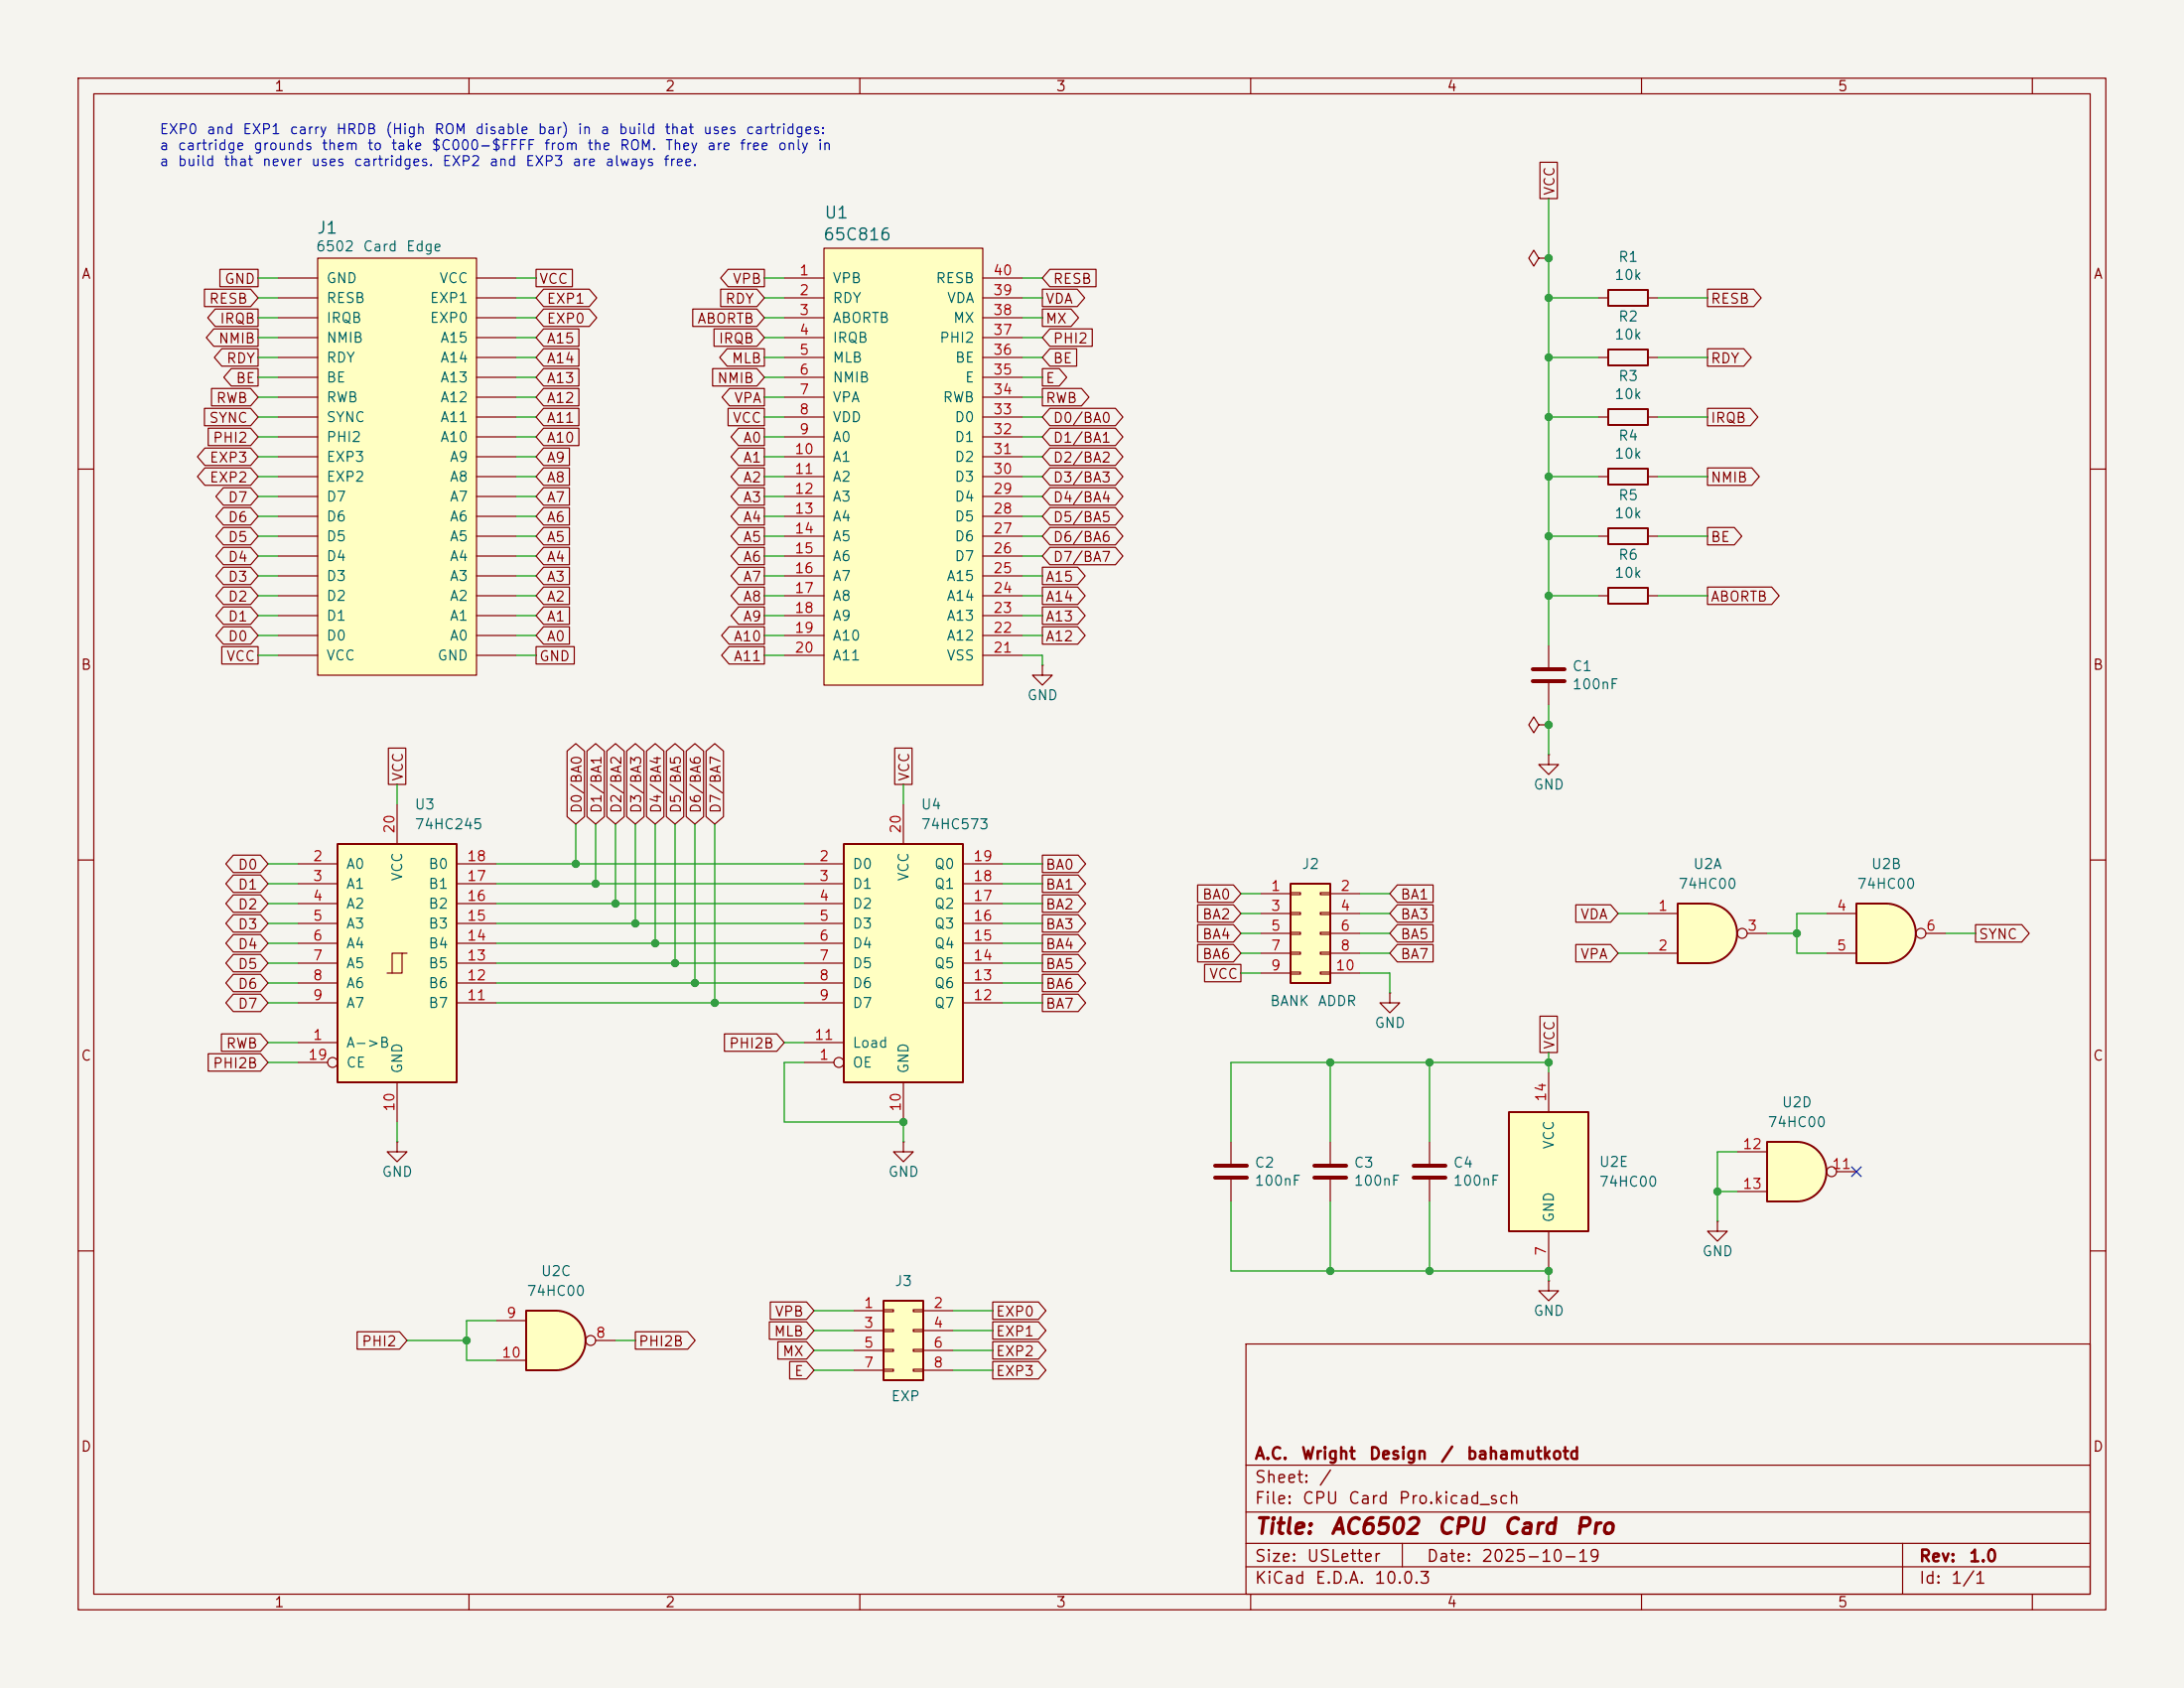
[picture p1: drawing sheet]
<svg xmlns="http://www.w3.org/2000/svg" width="279mm" height="216mm" viewBox="0 0 279 216" stroke-linecap="round" stroke-linejoin="round" font-family="sans-serif">
<path d="M0 0h279.4v215.9h-279.4z" fill="#f5f4ef" stroke="#f5f4ef" stroke-width=".13"/>
<g fill="none" stroke="#840000" stroke-width=".15">
<path d="M10 10h259.4v195.9h-259.4zM12 12h255.4v191.9h-255.4zM60 10v2M110 10v2M160 10v2M210 10v2M260 10v2M10 60h2M267.4 60h2M198.1 82.6v2.7M198.1 87.4v2.8M10 110h2"/>
<path d="M267.4 110h2M10 160h2M159.4 171.9h108v32h-108zM267.4 160h2M159.4 197.4h108M159.4 193.4h108M159.4 187.4h108M179.4 197.4v3M243.4 197.4v6.5M60 203.9v2M110 203.9v2M159.4 200.4h108"/>
<path d="M160 203.9v2M210 203.9v2M260 203.9v2"/>
</g>
<path d="M196.1 85.6h4.1M196.1 87.1h4.1" fill="none" stroke="#840000" stroke-width=".51"/>
<path d="M107.9 108h15.3v30.4h-15.3z" fill="#ffffc2"/>
<path d="M107.9 108h15.3v30.4h-15.3z" fill="none" stroke="#840000" stroke-width=".25"/>
<g fill="none" stroke="#840000" stroke-width=".15">
<path d="M133.3 85.1v1.3h1.3l-1.3 1.2-1.2-1.2h1.2M133.3 85.1h.1M102.9 110.5h5M102.9 113h5M102.9 115.6h5M102.9 118.1h5M115.6 102.9v5.1M123.2 110.5h5.1M123.2 113h5.1M123.2 115.6h5.1M123.2 118.1h5.1M102.9 135.9h3.8"/>
<path d="M102.9 120.7h5M102.9 123.2h5M102.9 125.7h5M102.9 128.3h5M102.9 133.4h5M115.6 138.4v5.1M123.2 120.7h5.1M123.2 123.2h5.1M123.2 125.7h5.1M123.2 128.3h5.1M50.8 146.1v1.2h1.3l-1.3 1.3-1.3-1.3h1.3M50.8 146.1h.1"/>
<circle cx="107.3" cy="135.9" r=".63"/>
</g>
<path d="M71.1 167.6a3.8 3.8 0 0 1 3.8 3.9 3.8 3.8 0 0 1-3.8 3.8z" fill="#ffffc2" stroke="#ffffc2" stroke-width=".13"/>
<path d="M67.3 167.6h3.8v7.7h-3.8z" fill="#ffffc2"/>
<path d="M67.3 167.6h3.8a3.8 3.8 0 0 1 3.8 3.9 3.8 3.8 0 0 1-3.8 3.8h-3.8z" fill="none" stroke="#840000" stroke-width=".25"/>
<g fill="none" stroke="#840000" stroke-width=".15">
<path d="M219.7 156.2v1.3h1.3l-1.3 1.3-1.3-1.3h1.3M219.7 156.2h.1M63.5 168.9h3.8M63.5 174h3.8M76.2 171.5h2.5"/>
<circle cx="75.6" cy="171.4" r=".63"/>
</g>
<path d="M193 142.2h10.2v15.3h-10.2z" fill="#ffffc2"/>
<path d="M193 142.2h10.2v15.3h-10.2z" fill="none" stroke="#840000" stroke-width=".25"/>
<path d="M198.1 137.2v5M182.9 146.1v2.7M182.9 150.9v2.8M198.1 157.5v5.1M198.1 163.8v1.3h1.3l-1.3 1.3-1.3-1.3h1.3M198.1 163.8h.1" fill="none" stroke="#840000" stroke-width=".15"/>
<path d="M180.8 149.1h4.1M180.8 150.6h4.1" fill="none" stroke="#840000" stroke-width=".51"/>
<path d="M40.6 33h20.4v53.4h-20.4z" fill="#ffffc2"/>
<g fill="none" stroke="#840000" stroke-width=".15">
<path d="M35.6 38.1h5M35.6 35.6h5M40.6 33h20.4v53.4h-20.4zM61 38.1h5M61 35.6h5M35.6 58.4h5M35.6 55.9h5M35.6 53.3h5M35.6 50.8h5M35.6 48.3h5M35.6 45.7h5M35.6 43.2h5"/>
<path d="M35.6 40.6h5M61 58.4h5M61 55.9h5M61 53.3h5M61 50.8h5M61 48.3h5M61 45.7h5M61 43.2h5M61 40.6h5M35.6 78.7h5M35.6 76.2h5M35.6 73.7h5"/>
<path d="M35.6 71.1h5M35.6 68.6h5M35.6 66h5M35.6 63.5h5M35.6 61h5M61 78.7h5M61 76.2h5M61 73.7h5M61 71.1h5M61 68.6h5M61 66h5M61 63.5h5"/>
<path d="M61 61h5M35.6 81.3h5M35.6 83.8h5M61 81.3h5M61 83.8h5"/>
</g>
<path d="M241.3 115.6a3.8 3.8 0 0 1 3.8 3.8 3.8 3.8 0 0 1-3.8 3.8z" fill="#ffffc2" stroke="#ffffc2" stroke-width=".13"/>
<path d="M237.5 115.6h3.8v7.6h-3.8z" fill="#ffffc2"/>
<path d="M237.5 115.6h3.8a3.8 3.8 0 0 1 3.8 3.8 3.8 3.8 0 0 1-3.8 3.8h-3.8z" fill="none" stroke="#840000" stroke-width=".25"/>
<g fill="none" stroke="#840000" stroke-width=".15">
<path d="M233.7 116.8h3.8M246.4 119.4h2.5M177.8 127v1.3h1.3l-1.3 1.2-1.3-1.2h1.3M177.8 127h.1M233.7 121.9h3.8"/>
<circle cx="245.7" cy="119.4" r=".63"/>
</g>
<path d="M229.9 146.1a3.8 3.8 0 0 1 3.8 3.8 3.8 3.8 0 0 1-3.8 3.8z" fill="#ffffc2" stroke="#ffffc2" stroke-width=".13"/>
<path d="M226.1 146.1h3.8v7.6h-3.8z" fill="#ffffc2"/>
<path d="M226.1 146.1h3.8a3.8 3.8 0 0 1 3.8 3.8 3.8 3.8 0 0 1-3.8 3.8h-3.8z" fill="none" stroke="#840000" stroke-width=".25"/>
<g fill="none" stroke="#840000" stroke-width=".15">
<path d="M222.2 147.3h3.9M222.2 152.4h3.9M234.9 149.9h2.6"/>
<circle cx="234.3" cy="149.9" r=".63"/>
</g>
<path d="M218.4 115.6a3.8 3.8 0 0 1 3.8 3.8 3.8 3.8 0 0 1-3.8 3.8z" fill="#ffffc2" stroke="#ffffc2" stroke-width=".13"/>
<path d="M214.6 115.6h3.8v7.6h-3.8z" fill="#ffffc2"/>
<path d="M205.7 44.7h5.1v2h-5.1zM205.7 75.2h5.1v2h-5.1zM205.7 67.6h5.1v2h-5.1zM214.6 115.6h3.8a3.8 3.8 0 0 1 3.8 3.8 3.8 3.8 0 0 1-3.8 3.8h-3.8z" fill="none" stroke="#840000" stroke-width=".25"/>
<g fill="none" stroke="#840000" stroke-width=".15">
<path d="M196.8 33l-.6-1-.6 1 .6 1 .6-1h1.3M198.1 33h.1M204.5 45.7h1.2M210.8 45.7h1.3M204.5 76.2h1.2M204.5 68.6h1.2M210.8 76.2h1.3M210.8 68.6h1.3M210.8 116.8h3.8M223.5 119.4h2.6M210.8 121.9h3.8"/>
<circle cx="222.9" cy="119.4" r=".63"/>
</g>
<path d="M43.2 108h15.2v30.4h-15.2z" fill="#ffffc2"/>
<g fill="none" stroke="#840000" stroke-width=".15">
<path d="M38.1 110.5h5.1M38.1 113h5.1M38.1 115.6h5.1M38.1 118.1h5.1M50.8 102.9v5.1M58.4 110.5h5.1M58.4 113h5.1M58.4 115.6h5.1M58.4 118.1h5.1M38.1 133.4h5.1M38.1 120.7h5.1M38.1 123.2h5.1"/>
<path d="M38.1 125.7h5.1M38.1 128.3h5.1M38.1 135.9h3.8M50.8 138.4v5.1M51.4 121.9h-1.2v2.6M52.1 121.9h-.7v2.6h-1.9M58.4 120.7h5.1M58.4 123.2h5.1M58.4 125.7h5.1M58.4 128.3h5.1"/>
<circle cx="42.5" cy="135.9" r=".63"/>
</g>
<path d="M43.2 108h15.2v30.4h-15.2z" fill="none" stroke="#840000" stroke-width=".25"/>
<path d="M105.4 31.8h20.3v55.8h-20.3z" fill="#ffffc2"/>
<g fill="none" stroke="#840000" stroke-width=".15">
<path d="M100.3 35.6h5.1M100.3 38.1h5.1M105.4 31.8h20.3v55.8h-20.3zM125.7 35.6h5.1M125.7 38.1h5.1M100.3 40.6h5.1M100.3 43.2h5.1M100.3 45.7h5.1M100.3 48.3h5.1M100.3 50.8h5.1M100.3 53.3h5.1M100.3 55.9h5.1"/>
<path d="M100.3 58.4h5.1M125.7 40.6h5.1M125.7 43.2h5.1M125.7 45.7h5.1M125.7 48.3h5.1M125.7 50.8h5.1M125.7 53.3h5.1M125.7 55.9h5.1M125.7 58.4h5.1M100.3 61h5.1M100.3 63.5h5.1M100.3 66h5.1"/>
<path d="M100.3 68.6h5.1M100.3 71.1h5.1M100.3 73.7h5.1M100.3 76.2h5.1M100.3 78.7h5.1M125.7 61h5.1M125.7 63.5h5.1M125.7 66h5.1M125.7 68.6h5.1M125.7 71.1h5.1M125.7 73.7h5.1M125.7 76.2h5.1"/>
<path d="M125.7 78.7h5.1M100.3 81.3h5.1M100.3 83.8h5.1M125.7 81.3h5.1M125.7 83.8h5.1"/>
</g>
<path d="M165.1 113h5.1v12.7h-5.1z" fill="#ffffc2"/>
<path d="M205.7 37.1h5.1v2h-5.1zM205.7 59.9h5.1v2.1h-5.1zM205.7 52.3h5.1v2.1h-5.1zM165.1 113h5.1v12.7h-5.1z" fill="none" stroke="#840000" stroke-width=".25"/>
<g fill="none" stroke="#840000" stroke-width=".15">
<path d="M204.5 38.1h1.2M210.8 38.1h1.3M204.5 53.3h1.2M210.8 53.3h1.3M204.5 61h1.2M210.8 61h1.3M161.3 114.3h3.8M161.3 116.8h3.8M161.3 119.4h3.8M165.1 114.2h1.3v.2h-1.3zM165.1 116.7h1.3v.3h-1.3zM165.1 119.3h1.3v.2h-1.3z"/>
<path d="M168.9 114.2h1.3v.2h-1.3zM168.9 116.7h1.3v.3h-1.3zM168.9 119.3h1.3v.2h-1.3zM170.2 114.3h3.8M170.2 116.8h3.8M170.2 119.4h3.8M161.3 121.9h3.8M161.3 124.5h3.8M165.1 121.8h1.3v.2h-1.3zM165.1 124.3h1.3v.3h-1.3zM168.9 121.8h1.3v.2h-1.3zM168.9 124.3h1.3v.3h-1.3z"/>
<path d="M170.2 121.9h3.8M170.2 124.5h3.8M115.6 146.1v1.2h1.2l-1.2 1.3-1.3-1.3h1.3M115.6 146.1h.1M170.2 146.1v2.7M170.2 150.9v2.8"/>
</g>
<path d="M168.1 149.1h4.1M168.1 150.6h4.1" fill="none" stroke="#840000" stroke-width=".51"/>
<path d="M113 166.4h5.1v10.1h-5.1z" fill="#ffffc2"/>
<path d="M113 166.4h5.1v10.1h-5.1z" fill="none" stroke="#840000" stroke-width=".25"/>
<g fill="none" stroke="#840000" stroke-width=".15">
<path d="M26.2 37h5.9l.9 1.1-.9 1.1h-5.9zM27.5 39.5h5.5v2.3h-5.5l-.9-1.2zM28.1 34.4h4.9v2.3h-4.9zM68.6 34.4h4.6v2.3h-4.6zM69.5 37h5.9l.9 1.1-.9 1.1h-5.9l-.9-1.1zM69.5 39.5h5.9l.9 1.1-.9 1.2h-5.9l-.9-1.2zM88.6 39.5h8.2l1 1.1-1 1.2h-8.2zM92.2 37h4.6l1 1.1-1 1.1h-4.6zM93.1 34.4h4.7v2.3h-4.7l-.9-1.1zM133.3 37h4.5l1 1.1-1 1.1h-4.5zM133.3 39.5h3.7l1 1.1-1 1.2h-3.7zM134.3 34.4h5.9v2.3h-5.9l-1-1.1z"/>
<path d="M197 20.8h2.2v4.6h-2.2zM218.4 37h6l.9 1.1-.9 1.1h-6zM26.2 52.2h5.9l.9 1.1-.9 1.2h-5.9zM26.2 59.8h5.9l.9 1.2-.9 1.1h-5.9l-.9-1.1zM26.2 57.3h5.9l.9 1.1-.9 1.1h-5.9l-.9-1.1zM26.6 54.8h5.5l.9 1.1-.9 1.1h-5.5zM27.1 49.7h5l.9 1.1-.9 1.1h-5zM27.3 42.1h5.7v2.2h-5.7l-.9-1.1zM28.4 44.6h4.6v2.2h-4.6l-1-1.1zM29.6 47.1h3.4v2.3h-3.4l-1-1.1zM69.5 59.8h3.3v2.3h-3.3l-.9-1.1zM69.5 44.6h4.6v2.2h-4.6l-.9-1.1z"/>
<path d="M69.5 47.1h4.6v2.3h-4.6l-.9-1.1zM69.5 49.7h4.6v2.2h-4.6l-.9-1.1zM69.5 57.3h3.3v2.2h-3.3l-.9-1.1zM69.5 52.2h4.6v2.3h-4.6l-.9-1.2zM69.5 54.8h4.6v2.2h-4.6l-.9-1.1zM69.5 42.1h4.6v2.2h-4.6l-.9-1.1zM91.2 47.1h5.6l1 1.2-1 1.1h-5.6zM91.3 42.1h5.5l1 1.1-1 1.1h-5.5zM93 44.6h4.8v2.2h-4.8l-.9-1.1zM93.1 52.2h4.7v2.3h-4.7zM93.3 49.7h4.5v2.2h-4.5l-.9-1.1zM94.5 54.8h3.3v2.2h-3.3l-1-1.1z"/>
<path d="M94.5 57.3h3.3v2.2h-3.3l-1-1.1zM94.5 59.8h3.3v2.3h-3.3l-1-1.1zM133.3 49.7h5.1l.9 1.1-.9 1.1h-5.1zM133.3 47.1h2.2l1 1.2-1 1.1h-2.2zM134.3 44.6h3.4v2.2h-3.4l-1-1.1zM134.3 52.2h8.4l.9 1.1-.9 1.2h-8.4l-1-1.2zM134.3 57.3h8.4l.9 1.1-.9 1.1h-8.4l-1-1.1zM134.3 59.8h8.4l.9 1.2-.9 1.1h-8.4l-1-1.1zM134.3 54.8h8.4l.9 1.1-.9 1.1h-8.4l-1-1.1zM134.3 42.1h5.4v2.2h-5.4l-1-1.1zM218.4 59.8h5.7l1 1.2-1 1.1h-5.7zM218.4 44.6h4.7l.9 1.1-.9 1.1h-4.7z"/>
<path d="M218.4 52.2h5.5l1 1.1-1 1.2h-5.5zM28.6 64.9h3.5l.9 1.1-.9 1.2h-3.5l-1-1.2zM28.6 62.4h3.5l.9 1.1-.9 1.1h-3.5l-1-1.1zM28.6 75.1h3.5l.9 1.1-.9 1.1h-3.5l-1-1.1zM28.6 77.6h3.5l.9 1.1-.9 1.2h-3.5l-1-1.2zM28.6 67.5h3.5l.9 1.1-.9 1.1h-3.5l-1-1.1zM28.6 72.5h3.5l.9 1.2-.9 1.1h-3.5l-1-1.1zM28.6 70h3.5l.9 1.1-.9 1.1h-3.5l-1-1.1zM69.5 75.1h3.3v2.2h-3.3l-.9-1.1zM69.5 70h3.3v2.2h-3.3l-.9-1.1zM69.5 77.6h3.3v2.3h-3.3l-.9-1.2zM69.5 64.9h3.3v2.3h-3.3l-.9-1.2z"/>
<path d="M69.5 62.4h3.3v2.2h-3.3l-.9-1.1zM69.5 67.5h3.3v2.2h-3.3l-.9-1.1zM69.5 72.5h3.3v2.3h-3.3l-.9-1.1zM94.5 77.6h3.3v2.3h-3.3l-1-1.2zM94.5 75.1h3.3v2.2h-3.3l-1-1.1zM94.5 72.5h3.3v2.3h-3.3l-1-1.1zM94.5 70h3.3v2.2h-3.3l-1-1.1zM94.5 64.9h3.3v2.3h-3.3l-1-1.2zM94.5 62.4h3.3v2.2h-3.3l-1-1.1zM94.5 67.5h3.3v2.2h-3.3l-1-1.1zM133.3 77.6h4.6l.9 1.1-.9 1.2h-4.6zM133.3 72.5h4.6l.9 1.2-.9 1.1h-4.6z"/>
<path d="M133.3 75.1h4.6l.9 1.1-.9 1.1h-4.6zM134.3 62.4h8.4l.9 1.1-.9 1.1h-8.4l-1-1.1zM134.3 64.9h8.4l.9 1.1-.9 1.2h-8.4l-1-1.2zM134.3 67.5h8.4l.9 1.1-.9 1.1h-8.4l-1-1.1zM134.3 70h8.4l.9 1.1-.9 1.1h-8.4l-1-1.1zM218.4 75.1h8.3l.9 1.1-.9 1.1h-8.3zM218.4 67.5h3.5l.9 1.1-.9 1.1h-3.5zM28.4 82.7h4.6v2.2h-4.6zM28.6 80.2h3.5l.9 1.1-.9 1.1h-3.5l-1-1.1zM49.7 95.7h2.2v4.6h-2.2zM68.6 82.7h4.9v2.2h-4.9zM69.5 80.2h3.3v2.2h-3.3l-.9-1.1z"/>
<path d="M72.5 96.1l1.2-1 1.1 1v8.4l-1.1 .9-1.2-.9zM75.1 96.1l1.1-1 1.1 1v8.4l-1.1 .9-1.1-.9zM77.6 96.1l1.1-1 1.2 1v8.4l-1.2 .9-1.1-.9zM80.2 96.1l1.1-1 1.1 1v8.4l-1.1 .9-1.1-.9zM82.7 96.1l1.1-1 1.1 1v8.4l-1.1 .9-1.1-.9zM85.2 96.1l1.2-1 1.1 1v8.4l-1.1 .9-1.2-.9zM87.8 96.1l1.1-1 1.1 1v8.4l-1.1 .9-1.1-.9zM90.3 96.1l1.1-1 1.2 1v8.4l-1.2 .9-1.1-.9zM93.3 80.2h4.5v2.2h-4.5l-1-1.1zM93.3 82.7h4.5v2.2h-4.5l-1-1.1zM114.5 95.7h2.2v4.6h-2.2zM133.3 80.2h4.6l.9 1.1-.9 1.1h-4.6z"/>
<path d="M196.8 92.7l-.6-1-.6 1 .6 1 .6-1h1.3M198.1 92.7h.1M198.1 96.5v1.3h1.3l-1.3 1.3-1.3-1.3h1.3M198.1 96.5h.1M29.8 109.4h3.5l1 1.1-1 1.1h-3.5l-.9-1.1zM29.8 114.5h3.5l1 1.1-1 1.1h-3.5l-.9-1.1zM29.8 111.9h3.5l1 1.1-1 1.1h-3.5l-.9-1.1zM29.8 119.5h3.5l1 1.2-1 1.1h-3.5l-.9-1.1zM29.8 117h3.5l1 1.1-1 1.1h-3.5l-.9-1.1zM133.3 119.5h4.6l1 1.2-1 1.1h-4.6zM133.3 111.9h4.6l1 1.1-1 1.1h-4.6zM133.3 114.5h4.6l1 1.1-1 1.1h-4.6z"/>
<path d="M133.3 117h4.6l1 1.1-1 1.1h-4.6zM133.3 109.4h4.6l1 1.1-1 1.1h-4.6zM153.2 118.3h4.6l.9 1.1-.9 1.1h-4.6zM153.2 115.7h4.6l.9 1.1-.9 1.2h-4.6zM153.2 113.2h4.6l.9 1.1-.9 1.1h-4.6zM178.8 113.2h4.5v2.2h-4.5l-1-1.1zM178.8 115.7h4.5v2.3h-4.5l-1-1.2zM178.8 118.3h4.5v2.2h-4.5l-1-1.1zM201.6 115.7h4.5l.9 1.1-.9 1.2h-4.5zM252.7 118.3h5.9l1 1.1-1 1.1h-5.9zM26.6 134.8h6.7l1 1.1-1 1.1h-6.7zM28.3 132.2h5l1 1.2-1 1.1h-5z"/>
<path d="M29.8 122.1h3.5l1 1.1-1 1.1h-3.5l-.9-1.1zM29.8 127.2h3.5l1 1.1-1 1.1h-3.5l-.9-1.1zM29.8 124.6h3.5l1 1.1-1 1.1h-3.5l-.9-1.1zM92.7 132.2h6.7l.9 1.2-.9 1.1h-6.7zM133.3 122.1h4.6l1 1.1-1 1.1h-4.6zM133.3 127.2h4.6l1 1.1-1 1.1h-4.6zM133.3 124.6h4.6l1 1.1-1 1.1h-4.6zM153.2 120.8h4.6l.9 1.1-.9 1.1h-4.6zM154.1 123.3h4.6v2.3h-4.6zM178.8 120.8h4.5v2.2h-4.5l-1-1.1zM197 130h2.2v4.6h-2.2zM201.6 120.8h4.5l.9 1.1-.9 1.1h-4.5z"/>
<path d="M157.5 146.1v2.7M157.5 150.9v2.8M45.7 170.3h5.4l1 1.2-1 1.1h-5.4zM81.3 170.3h6.7l.9 1.2-.9 1.1h-6.7zM98.4 169.1h4.8l.9 1.1-.9 1.1h-4.8zM98.5 166.5h4.7l.9 1.1-.9 1.2h-4.7zM99.5 171.6h3.7l.9 1.1-.9 1.1h-3.7zM101 174.1h2.2l.9 1.2-.9 1.1h-2.2zM109.2 167.6h3.8M109.2 170.2h3.8M109.2 172.7h3.8M109.2 175.3h3.8"/>
<path d="M113 167.5h1.3v.3h-1.3zM113 170.1h1.3v.2h-1.3zM113 172.6h1.3v.2h-1.3zM113 175.1h1.3v.3h-1.3zM116.8 167.5h1.3v.3h-1.3zM116.8 170.1h1.3v.2h-1.3zM116.8 172.6h1.3v.2h-1.3zM116.8 175.1h1.3v.3h-1.3zM118.1 167.6h3.8M118.1 170.2h3.8M118.1 172.7h3.8M118.1 175.3h3.8"/>
<path d="M127 166.5h5.9l.9 1.1-.9 1.2h-5.9zM127 171.6h5.9l.9 1.1-.9 1.1h-5.9zM127 174.1h5.9l.9 1.2-.9 1.1h-5.9zM127 169.1h5.9l.9 1.1-.9 1.1h-5.9z"/>
</g>
<path d="M155.4 149.1h4.1M155.4 150.6h4.1" fill="none" stroke="#840000" stroke-width=".51"/>
<g fill="none" stroke="#009600" stroke-width=".15">
<path d="M33 38.1h2.6M33 35.6h2.6M66 38.1h2.6M66 35.6h2.6M97.8 38.1h2.5M97.8 35.6h2.5M130.8 38.1h2.5M130.8 35.6h2.5M198.1 38.1h6.4M198.1 25.4v57.2M212.1 38.1h6.3M33 40.6h2.6"/>
<path d="M33 43.2h2.6M33 58.4h2.6M33 55.9h2.6M33 53.3h2.6M33 45.7h2.6M33 48.3h2.6M33 50.8h2.6M66 40.6h2.6M66 43.2h2.6M66 58.4h2.6M66 55.9h2.6M66 53.3h2.6"/>
<path d="M66 45.7h2.6M66 48.3h2.6M66 50.8h2.6M97.8 40.6h2.5M97.8 43.2h2.5M97.8 58.4h2.5M97.8 55.9h2.5M97.8 53.3h2.5M97.8 45.7h2.5M97.8 48.3h2.5M97.8 50.8h2.5M130.8 40.6h2.5"/>
<path d="M130.8 43.2h2.5M130.8 58.4h2.5M130.8 55.9h2.5M130.8 53.3h2.5M130.8 45.7h2.5M130.8 48.3h2.5M130.8 50.8h2.5M198.1 53.3h6.4M198.1 45.7h6.4M212.1 53.3h6.3M212.1 45.7h6.3M33 68.6h2.6"/>
<path d="M33 73.7h2.6M33 76.2h2.6M33 61h2.6M33 63.5h2.6M33 66h2.6M33 78.7h2.6M33 71.1h2.6M66 68.6h2.6M66 73.7h2.6M66 76.2h2.6M66 61h2.6M66 63.5h2.6"/>
<path d="M66 66h2.6M66 78.7h2.6M66 71.1h2.6M97.8 68.6h2.5M97.8 73.7h2.5M97.8 76.2h2.5M97.8 61h2.5M97.8 63.5h2.5M97.8 66h2.5M97.8 78.7h2.5M97.8 71.1h2.5M130.8 68.6h2.5"/>
<path d="M130.8 73.7h2.5M130.8 76.2h2.5M130.8 61h2.5M130.8 63.5h2.5M130.8 66h2.5M130.8 78.7h2.5M130.8 71.1h2.5M198.1 68.6h6.4M198.1 76.2h6.4M198.1 61h6.4M212.1 68.6h6.3M212.1 76.2h6.3"/>
<path d="M212.1 61h6.3M33 81.3h2.6M33 83.8h2.6M66 81.3h2.6M66 83.8h2.6M97.8 81.3h2.5M97.8 83.8h2.5M130.8 81.3h2.5M130.8 83.8h2.5v1.3M198.1 90.2v6.3M34.3 113h3.8M34.3 110.5h3.8"/>
<path d="M34.3 115.6h3.8M34.3 118.1h3.8M50.8 100.3v2.6M63.5 113h39.4M63.5 110.5h39.4M63.5 115.6h39.4M63.5 118.1h39.4M73.7 105.4v5.1M76.2 105.4v7.6M78.7 105.4v10.2M81.3 105.4v12.7M83.8 105.4v15.3"/>
<path d="M86.4 105.4v17.8M88.9 105.4v20.3M91.4 105.4v22.9M115.6 100.3v2.6M128.3 113h5M128.3 110.5h5M128.3 115.6h5M128.3 118.1h5M158.7 119.4h2.6M158.7 116.8h2.6M158.7 114.3h2.6M174 119.4h3.8"/>
<path d="M174 116.8h3.8M174 114.3h3.8M207 116.8h3.8M226.1 119.4h3.8M233.7 116.8h-3.8v5.1h3.8M248.9 119.4h3.8M34.3 125.7h3.8M34.3 120.7h3.8M34.3 135.9h3.8M34.3 123.2h3.8M34.3 128.3h3.8M34.3 133.4h3.8"/>
<path d="M63.5 125.7h39.4M63.5 120.7h39.4M63.5 123.2h39.4M63.5 128.3h39.4M100.3 133.4h2.6M102.9 135.9h-2.6v7.6h15.3v2.6M128.3 125.7h5M128.3 120.7h5M128.3 123.2h5M128.3 128.3h5M158.7 121.9h2.6M158.7 124.5h2.6"/>
<path d="M170.2 135.9v10.2M174 121.9h3.8M174 124.5h3.8v2.5M182.9 135.9v10.2M198.1 135.9h-40.6v10.2M198.1 134.6v2.6M207 121.9h3.8M50.8 143.5v2.6M157.5 153.7v8.9h40.6v1.2M170.2 153.7v8.9M182.9 153.7v8.9M219.7 152.4h2.5"/>
<path d="M222.2 147.3h-2.5v8.9M52.1 171.5h7.6M63.5 168.9h-3.8v5.1h3.8M78.7 171.5h2.6M104.1 167.6h5.1M104.1 170.2h5.1M104.1 175.3h5.1M104.1 172.7h5.1M121.9 167.6h5.1M121.9 170.2h5.1M121.9 175.3h5.1M121.9 172.7h5.1"/>
</g>
<path d="M236.9 149.3l1.2 1.2M238.1 149.3l-1.2 1.2" fill="none" stroke="#000084" stroke-width=".15"/>
<g fill="#009600" stroke="#009600" stroke-width=".13">
<circle cx="182.9" cy="135.9" r=".46"/>
<circle cx="170.2" cy="135.9" r=".46"/>
<circle cx="170.2" cy="162.6" r=".46"/>
<circle cx="182.9" cy="162.6" r=".46"/>
<circle cx="198.1" cy="76.2" r=".46"/>
<circle cx="198.1" cy="92.7" r=".46"/>
<circle cx="198.1" cy="38.1" r=".46"/>
<circle cx="198.1" cy="53.3" r=".46"/>
<circle cx="198.1" cy="45.7" r=".46"/>
<circle cx="198.1" cy="68.6" r=".46"/>
<circle cx="198.1" cy="61" r=".46"/>
<circle cx="198.1" cy="33" r=".46"/>
<circle cx="198.1" cy="135.9" r=".46"/>
<circle cx="219.7" cy="152.4" r=".46"/>
<circle cx="229.9" cy="119.4" r=".46"/>
<circle cx="198.1" cy="162.6" r=".46"/>
<circle cx="86.4" cy="123.2" r=".46"/>
<circle cx="88.9" cy="125.7" r=".46"/>
<circle cx="91.4" cy="128.3" r=".46"/>
<circle cx="81.3" cy="118.1" r=".46"/>
<circle cx="83.8" cy="120.7" r=".46"/>
<circle cx="59.7" cy="171.5" r=".46"/>
<circle cx="78.7" cy="115.6" r=".46"/>
<circle cx="76.2" cy="113" r=".46"/>
<circle cx="73.7" cy="110.5" r=".46"/>
<circle cx="115.6" cy="143.5" r=".46"/>
</g>
<g font-size="2" fill="#840000">
<text x="160.4" y="196.7">Title:</text>
<text x="170.1" y="196.7">AC6502</text>
<text x="183.7" y="196.7">CPU</text>
<text x="192.1" y="196.7">Card</text>
<text x="201.3" y="196.7">Pro</text>
</g>
<g font-size="1.5" fill="#006464">
<text x="105.4" y="28.3">U1</text>
<text x="40.4" y="30.3">J1</text>
<text x="105.2" y="31.1">65C816</text>
</g>
<g font-size="1.5" fill="#840000">
<text x="160.4" y="190">Sheet:</text>
<text x="160.4" y="187">A.C.</text>
<text x="166.4" y="187">Wright</text>
<text x="168.6" y="190">/</text>
<text x="175" y="187">Design</text>
<text x="184.2" y="187">/</text>
<text x="187.5" y="187">bahamutkotd</text>
<text x="160.4" y="192.7">File:</text>
<text x="166.5" y="192.7">CPU</text>
<text x="172.4" y="192.7">Card</text>
<text x="178.8" y="192.7">Pro.kicad_sch</text>
<text x="160.4" y="202.9">KiCad</text>
<text x="160.4" y="200.1">Size:</text>
<text x="167.1" y="200.1">USLetter</text>
<text x="168.1" y="202.9">E.D.A.</text>
<text x="175.7" y="202.9">10.0.3</text>
<text x="182.4" y="200.1">Date:</text>
<text x="189.4" y="200.1">2025-10-19</text>
<text x="245.4" y="200.1">Rev:</text>
<text x="245.4" y="202.9">Id:</text>
<text x="249.5" y="202.9">1/1</text>
<text x="251.8" y="200.1">1.0</text>
</g>
<g font-size="1.3" fill="#840000">
<text x="35" y="12">1</text>
<text x="85" y="12">2</text>
<text x="135" y="12">3</text>
<text x="185" y="12">4</text>
<text x="235" y="12">5</text>
<text x="199.2" y="25.1" transform="rotate(-90 199.2 25.1)">VCC</text>
<text x="10.3" y="36">A</text>
<text x="267.7" y="36">A</text>
<text x="26.6" y="39.2">RESB</text>
<text x="28" y="41.7">IRQB</text>
<text x="28.6" y="36.6">GND</text>
<text x="68.9" y="36.6">VCC</text>
<text x="69.8" y="39.2">EXP1</text>
<text x="69.8" y="41.7">EXP0</text>
<text x="89.1" y="41.7">ABORTB</text>
<text x="92.7" y="39.2">RDY</text>
<text x="93.6" y="36.6">VPB</text>
<text x="133.7" y="39.2">VDA</text>
<text x="133.7" y="41.7">MX</text>
<text x="134.6" y="36.6">RESB</text>
<text x="218.8" y="39.2">RESB</text>
<text x="27.8" y="44.2">NMIB</text>
<text x="28.9" y="46.8">RDY</text>
<text x="69.8" y="46.8">A14</text>
<text x="69.8" y="44.2">A15</text>
<text x="91.8" y="44.2">IRQB</text>
<text x="93.5" y="46.8">MLB</text>
<text x="134.6" y="46.8">BE</text>
<text x="134.6" y="44.2">PHI2</text>
<text x="218.8" y="46.8">RDY</text>
<text x="27.6" y="51.9">RWB</text>
<text x="30.1" y="49.3">BE</text>
<text x="69.8" y="49.3">A13</text>
<text x="69.8" y="51.9">A12</text>
<text x="91.7" y="49.3">NMIB</text>
<text x="93.8" y="51.9">VPA</text>
<text x="133.7" y="51.9">RWB</text>
<text x="133.7" y="49.3">E</text>
<text x="26.6" y="54.4">SYNC</text>
<text x="26.7" y="59.5">EXP3</text>
<text x="27.1" y="56.9">PHI2</text>
<text x="69.8" y="59.5">A9</text>
<text x="69.8" y="54.4">A11</text>
<text x="69.8" y="56.9">A10</text>
<text x="93.6" y="54.4">VCC</text>
<text x="95" y="56.9">A0</text>
<text x="95" y="59.5">A1</text>
<text x="134.6" y="54.4">D0/BA0</text>
<text x="134.6" y="59.5">D2/BA2</text>
<text x="134.6" y="56.9">D1/BA1</text>
<text x="218.8" y="54.4">IRQB</text>
<text x="26.7" y="62">EXP2</text>
<text x="29.1" y="64.6">D7</text>
<text x="69.8" y="62">A8</text>
<text x="69.8" y="64.6">A7</text>
<text x="95" y="62">A2</text>
<text x="95" y="64.6">A3</text>
<text x="134.6" y="64.6">D4/BA4</text>
<text x="134.6" y="62">D3/BA3</text>
<text x="218.8" y="62">NMIB</text>
<text x="29.1" y="67.1">D6</text>
<text x="29.1" y="69.6">D5</text>
<text x="69.8" y="67.1">A6</text>
<text x="69.8" y="69.6">A5</text>
<text x="95" y="67.1">A4</text>
<text x="95" y="69.6">A5</text>
<text x="134.6" y="67.1">D5/BA5</text>
<text x="134.6" y="69.6">D6/BA6</text>
<text x="218.8" y="69.6">BE</text>
<text x="29.1" y="77.3">D2</text>
<text x="29.1" y="74.7">D3</text>
<text x="29.1" y="72.2">D4</text>
<text x="69.8" y="77.3">A2</text>
<text x="69.8" y="72.2">A4</text>
<text x="69.8" y="74.7">A3</text>
<text x="95" y="77.3">A8</text>
<text x="95" y="74.7">A7</text>
<text x="95" y="72.2">A6</text>
<text x="133.7" y="74.7">A15</text>
<text x="133.7" y="77.3">A14</text>
<text x="134.6" y="72.2">D7/BA7</text>
<text x="218.8" y="77.3">ABORTB</text>
<text x="29.1" y="82.3">D0</text>
<text x="29.1" y="79.8">D1</text>
<text x="69.8" y="79.8">A1</text>
<text x="69.8" y="82.3">A0</text>
<text x="93.8" y="82.3">A10</text>
<text x="95" y="79.8">A9</text>
<text x="133.7" y="82.3">A12</text>
<text x="133.7" y="79.8">A13</text>
<text x="10.3" y="86">B</text>
<text x="28.9" y="84.9">VCC</text>
<text x="68.9" y="84.9">GND</text>
<text x="93.8" y="84.9">A11</text>
<text x="267.7" y="86">B</text>
<text x="51.9" y="100" transform="rotate(-90 51.9 100)">VCC</text>
<text x="116.6" y="100" transform="rotate(-90 116.6 100)">VCC</text>
<text x="74.7" y="104.1" transform="rotate(-90 74.7 104.1)">D0/BA0</text>
<text x="77.3" y="104.1" transform="rotate(-90 77.3 104.1)">D1/BA1</text>
<text x="79.8" y="104.1" transform="rotate(-90 79.8 104.1)">D2/BA2</text>
<text x="82.3" y="104.1" transform="rotate(-90 82.3 104.1)">D3/BA3</text>
<text x="84.9" y="104.1" transform="rotate(-90 84.9 104.1)">D4/BA4</text>
<text x="87.4" y="104.1" transform="rotate(-90 87.4 104.1)">D5/BA5</text>
<text x="90" y="104.1" transform="rotate(-90 90 104.1)">D6/BA6</text>
<text x="92.5" y="104.1" transform="rotate(-90 92.5 104.1)">D7/BA7</text>
<text x="30.3" y="111.6">D0</text>
<text x="133.7" y="111.6">BA0</text>
<text x="30.3" y="116.6">D2</text>
<text x="30.3" y="114.1">D1</text>
<text x="30.3" y="119.2">D3</text>
<text x="133.7" y="114.1">BA1</text>
<text x="133.7" y="116.6">BA2</text>
<text x="133.7" y="119.2">BA3</text>
<text x="153.7" y="117.9">BA2</text>
<text x="153.7" y="115.4">BA0</text>
<text x="179.1" y="115.4">BA1</text>
<text x="179.1" y="117.9">BA3</text>
<text x="202.1" y="117.9">VDA</text>
<text x="30.3" y="121.7">D4</text>
<text x="30.3" y="124.3">D5</text>
<text x="133.7" y="121.7">BA4</text>
<text x="133.7" y="124.3">BA5</text>
<text x="153.7" y="120.4">BA4</text>
<text x="153.7" y="123">BA6</text>
<text x="154.6" y="125.5">VCC</text>
<text x="179.1" y="120.4">BA5</text>
<text x="179.1" y="123">BA7</text>
<text x="202.1" y="123">VPA</text>
<text x="253" y="120.4">SYNC</text>
<text x="30.3" y="129.3">D7</text>
<text x="30.3" y="126.8">D6</text>
<text x="133.7" y="129.3">BA7</text>
<text x="133.7" y="126.8">BA6</text>
<text x="10.3" y="136">C</text>
<text x="27.1" y="137">PHI2B</text>
<text x="28.8" y="134.4">RWB</text>
<text x="93.2" y="134.4">PHI2B</text>
<text x="199.2" y="134.3" transform="rotate(-90 199.2 134.3)">VCC</text>
<text x="267.7" y="136">C</text>
<text x="46.2" y="172.5">PHI2</text>
<text x="81.6" y="172.5">PHI2B</text>
<text x="98.9" y="171.2">MLB</text>
<text x="99" y="168.7">VPB</text>
<text x="100" y="173.8">MX</text>
<text x="127.3" y="168.7">EXP0</text>
<text x="127.3" y="173.8">EXP2</text>
<text x="127.3" y="171.2">EXP1</text>
<text x="101.5" y="176.3">E</text>
<text x="127.3" y="176.3">EXP3</text>
<text x="10.3" y="186">D</text>
<text x="267.7" y="186">D</text>
<text x="35" y="205.9">1</text>
<text x="85" y="205.9">2</text>
<text x="135" y="205.9">3</text>
<text x="185" y="205.9">4</text>
<text x="235" y="205.9">5</text>
</g>
<g font-size="1.3" fill="#0000c2">
<text x="20.3" y="17.5">EXP0</text>
<text x="26.3" y="17.5">and</text>
<text x="30.9" y="17.5">EXP1</text>
<text x="37" y="17.5">carry</text>
<text x="42.9" y="17.5">HRDB</text>
<text x="49.2" y="17.5">(High</text>
<text x="55.5" y="17.5">ROM</text>
<text x="60.7" y="17.5">disable</text>
<text x="68.7" y="17.5">bar)</text>
<text x="73.8" y="17.5">in</text>
<text x="76.7" y="17.5">a</text>
<text x="79" y="17.5">build</text>
<text x="84.9" y="17.5">that</text>
<text x="89.8" y="17.5">uses</text>
<text x="95.3" y="17.5">cartridges:</text>
<text x="20.3" y="19.5">a</text>
<text x="20.3" y="21.6">a</text>
<text x="22.6" y="19.5">cartridge</text>
<text x="22.6" y="21.6">build</text>
<text x="28.5" y="21.6">that</text>
<text x="32.3" y="19.5">grounds</text>
<text x="33.4" y="21.6">never</text>
<text x="39.7" y="21.6">uses</text>
<text x="41.1" y="19.5">them</text>
<text x="45.2" y="21.6">cartridges.</text>
<text x="46.9" y="19.5">to</text>
<text x="49.9" y="19.5">take</text>
<text x="55.1" y="19.5">$C000-$FFFF</text>
<text x="56.5" y="21.6">EXP2</text>
<text x="62.5" y="21.6">and</text>
<text x="67.1" y="21.6">EXP3</text>
<text x="69.5" y="19.5">from</text>
<text x="73.1" y="21.6">are</text>
<text x="75" y="19.5">the</text>
<text x="77.3" y="21.6">always</text>
<text x="79.2" y="19.5">ROM.</text>
<text x="84.8" y="21.6">free.</text>
<text x="85" y="19.5">They</text>
<text x="90.3" y="19.5">are</text>
<text x="94.5" y="19.5">free</text>
<text x="99.4" y="19.5">only</text>
<text x="104.5" y="19.5">in</text>
</g>
<g font-size="1.3" fill="#006464">
<text x="40.3" y="32.5">6502</text>
<text x="46.3" y="32.5">Card</text>
<text x="51.9" y="32.5">Edge</text>
<text x="206.9" y="33.8">R1</text>
<text x="41.7" y="36.5">GND</text>
<text x="41.7" y="41.6">IRQB</text>
<text x="41.7" y="39.1">RESB</text>
<text x="54.9" y="41.6">EXP0</text>
<text x="54.9" y="39.1">EXP1</text>
<text x="56.1" y="36.5">VCC</text>
<text x="106.4" y="36.5">VPB</text>
<text x="106.4" y="39.1">RDY</text>
<text x="106.4" y="41.6">ABORTB</text>
<text x="119.6" y="36.5">RESB</text>
<text x="121.1" y="39.1">VDA</text>
<text x="121.8" y="41.6">MX</text>
<text x="206.5" y="36.1">10k</text>
<text x="206.9" y="41.4">R2</text>
<text x="41.7" y="44.2">NMIB</text>
<text x="41.7" y="46.7">RDY</text>
<text x="56.2" y="46.7">A14</text>
<text x="56.2" y="44.2">A15</text>
<text x="106.4" y="44.2">IRQB</text>
<text x="106.4" y="46.7">MLB</text>
<text x="120.1" y="44.2">PHI2</text>
<text x="122.1" y="46.7">BE</text>
<text x="206.5" y="43.7">10k</text>
<text x="41.7" y="49.2">BE</text>
<text x="41.7" y="51.8">RWB</text>
<text x="56.2" y="51.8">A12</text>
<text x="56.2" y="49.2">A13</text>
<text x="106.4" y="49.2">NMIB</text>
<text x="106.4" y="51.8">VPA</text>
<text x="120.5" y="51.8">RWB</text>
<text x="123.4" y="49.2">E</text>
<text x="206.5" y="51.4">10k</text>
<text x="206.9" y="49.1">R3</text>
<text x="41.7" y="59.4">EXP3</text>
<text x="41.7" y="56.9">PHI2</text>
<text x="41.7" y="54.3">SYNC</text>
<text x="56.2" y="56.9">A10</text>
<text x="56.2" y="54.3">A11</text>
<text x="57.4" y="59.4">A9</text>
<text x="106.4" y="54.3">VDD</text>
<text x="106.4" y="56.9">A0</text>
<text x="106.4" y="59.4">A1</text>
<text x="122" y="59.4">D2</text>
<text x="122" y="56.9">D1</text>
<text x="122" y="54.3">D0</text>
<text x="206.5" y="59">10k</text>
<text x="206.9" y="56.7">R4</text>
<text x="41.7" y="64.5">D7</text>
<text x="41.7" y="61.9">EXP2</text>
<text x="57.4" y="64.5">A7</text>
<text x="57.4" y="61.9">A8</text>
<text x="106.4" y="61.9">A2</text>
<text x="106.4" y="64.5">A3</text>
<text x="122" y="64.5">D4</text>
<text x="122" y="61.9">D3</text>
<text x="206.9" y="64.3">R5</text>
<text x="41.7" y="69.6">D5</text>
<text x="41.7" y="67">D6</text>
<text x="57.4" y="69.6">A5</text>
<text x="57.4" y="67">A6</text>
<text x="106.4" y="67">A4</text>
<text x="106.4" y="69.6">A5</text>
<text x="122" y="69.6">D6</text>
<text x="122" y="67">D5</text>
<text x="206.5" y="66.6">10k</text>
<text x="206.9" y="71.9">R6</text>
<text x="41.7" y="77.2">D2</text>
<text x="41.7" y="74.6">D3</text>
<text x="41.7" y="72.1">D4</text>
<text x="57.4" y="77.2">A2</text>
<text x="57.4" y="74.6">A3</text>
<text x="57.4" y="72.1">A4</text>
<text x="106.4" y="72.1">A6</text>
<text x="106.4" y="74.6">A7</text>
<text x="106.4" y="77.2">A8</text>
<text x="121" y="77.2">A14</text>
<text x="121" y="74.6">A15</text>
<text x="122" y="72.1">D7</text>
<text x="206.5" y="74.2">10k</text>
<text x="41.7" y="82.3">D0</text>
<text x="41.7" y="79.7">D1</text>
<text x="57.4" y="82.3">A0</text>
<text x="57.4" y="79.7">A1</text>
<text x="106.4" y="79.7">A9</text>
<text x="106.4" y="82.3">A10</text>
<text x="121" y="82.3">A12</text>
<text x="121" y="79.7">A13</text>
<text x="41.7" y="84.8">VCC</text>
<text x="55.9" y="84.8">GND</text>
<text x="106.4" y="84.8">A11</text>
<text x="121" y="84.8">VSS</text>
<text x="131.3" y="89.9">GND</text>
<text x="201.1" y="86.2">C1</text>
<text x="201.1" y="88.5">100nF</text>
<text x="196.1" y="101.3">GND</text>
<text x="53" y="103.8">U3</text>
<text x="53" y="106.4">74HC245</text>
<text x="117.7" y="103.8">U4</text>
<text x="117.7" y="106.4">74HC573</text>
<text x="44.2" y="111.5">A0</text>
<text x="51.8" y="112.8" transform="rotate(-90 51.8 112.8)">VCC</text>
<text x="54.7" y="111.5">B0</text>
<text x="109" y="111.5">D0</text>
<text x="116.5" y="112.8" transform="rotate(-90 116.5 112.8)">VCC</text>
<text x="119.4" y="111.5">Q0</text>
<text x="166.4" y="111.5">J2</text>
<text x="216.5" y="111.5">U2A</text>
<text x="239.3" y="111.5">U2B</text>
<text x="44.2" y="114">A1</text>
<text x="44.2" y="116.5">A2</text>
<text x="44.2" y="119.1">A3</text>
<text x="54.7" y="119.1">B3</text>
<text x="54.7" y="116.5">B2</text>
<text x="54.7" y="114">B1</text>
<text x="109" y="114">D1</text>
<text x="109" y="116.5">D2</text>
<text x="109" y="119.1">D3</text>
<text x="119.4" y="119.1">Q3</text>
<text x="119.4" y="116.5">Q2</text>
<text x="119.4" y="114">Q1</text>
<text x="214.6" y="114">74HC00</text>
<text x="237.5" y="114">74HC00</text>
<text x="44.2" y="121.6">A4</text>
<text x="44.2" y="124.2">A5</text>
<text x="54.7" y="124.2">B5</text>
<text x="54.7" y="121.6">B4</text>
<text x="109" y="121.6">D4</text>
<text x="109" y="124.2">D5</text>
<text x="119.4" y="124.2">Q5</text>
<text x="119.4" y="121.6">Q4</text>
<text x="44.2" y="126.7">A6</text>
<text x="44.2" y="129.2">A7</text>
<text x="54.7" y="129.2">B7</text>
<text x="54.7" y="126.7">B6</text>
<text x="109" y="126.7">D6</text>
<text x="109" y="129.2">D7</text>
<text x="119.4" y="129.2">Q7</text>
<text x="119.4" y="126.7">Q6</text>
<text x="162.4" y="129">BANK</text>
<text x="168.5" y="129">ADDR</text>
<text x="175.8" y="131.8">GND</text>
<text x="44.2" y="134.3">A-&gt;B</text>
<text x="44.2" y="136.9">CE</text>
<text x="51.8" y="137.4" transform="rotate(-90 51.8 137.4)">GND</text>
<text x="109" y="136.9">OE</text>
<text x="109" y="134.3">Load</text>
<text x="116.5" y="137.4" transform="rotate(-90 116.5 137.4)">GND</text>
<text x="227.9" y="141.9">U2D</text>
<text x="160.4" y="149.7">C2</text>
<text x="173.1" y="149.7">C3</text>
<text x="185.8" y="149.7">C4</text>
<text x="199.1" y="147.1" transform="rotate(-90 199.1 147.1)">VCC</text>
<text x="204.5" y="149.6">U2E</text>
<text x="226" y="144.5">74HC00</text>
<text x="48.8" y="150.8">GND</text>
<text x="113.5" y="150.8">GND</text>
<text x="160.4" y="152">100nF</text>
<text x="173.1" y="152">100nF</text>
<text x="185.8" y="152">100nF</text>
<text x="204.5" y="152.1">74HC00</text>
<text x="199.1" y="156.5" transform="rotate(-90 199.1 156.5)">GND</text>
<text x="217.7" y="161">GND</text>
<text x="67.3" y="166.1">74HC00</text>
<text x="69.1" y="163.5">U2C</text>
<text x="114.4" y="164.8">J3</text>
<text x="196.1" y="168.6">GND</text>
<text x="113.9" y="179.5">EXP</text>
</g>
<g font-size="1.3" fill="#a90000">
<text x="102.2" y="35.5">1</text>
<text x="127" y="35.5">40</text>
<text x="102.2" y="38.1">2</text>
<text x="102.2" y="40.6">3</text>
<text x="127" y="40.6">38</text>
<text x="127" y="38.1">39</text>
<text x="102.2" y="43.2">4</text>
<text x="102.2" y="45.7">5</text>
<text x="127" y="45.7">36</text>
<text x="127" y="43.2">37</text>
<text x="102.2" y="48.2">6</text>
<text x="102.2" y="50.8">7</text>
<text x="102.2" y="53.3">8</text>
<text x="127" y="53.3">33</text>
<text x="127" y="50.8">34</text>
<text x="127" y="48.2">35</text>
<text x="101.6" y="58.4">10</text>
<text x="102.2" y="55.9">9</text>
<text x="127" y="58.4">31</text>
<text x="127" y="55.9">32</text>
<text x="101.6" y="60.9">11</text>
<text x="101.6" y="63.5">12</text>
<text x="127" y="63.5">29</text>
<text x="127" y="60.9">30</text>
<text x="101.6" y="66">13</text>
<text x="101.6" y="68.6">14</text>
<text x="101.6" y="71.1">15</text>
<text x="127" y="71.1">26</text>
<text x="127" y="68.6">27</text>
<text x="127" y="66">28</text>
<text x="101.6" y="73.6">16</text>
<text x="101.6" y="76.2">17</text>
<text x="127" y="76.2">24</text>
<text x="127" y="73.6">25</text>
<text x="101.6" y="78.7">18</text>
<text x="101.6" y="81.3">19</text>
<text x="101.6" y="83.8">20</text>
<text x="127" y="83.8">21</text>
<text x="127" y="81.3">22</text>
<text x="127" y="78.7">23</text>
<text x="50.8" y="106.7" transform="rotate(-90 50.8 106.7)">20</text>
<text x="115.5" y="106.7" transform="rotate(-90 115.5 106.7)">20</text>
<text x="39.9" y="110.5">2</text>
<text x="39.9" y="113">3</text>
<text x="59.6" y="113">17</text>
<text x="59.6" y="110.5">18</text>
<text x="104.7" y="110.5">2</text>
<text x="104.7" y="113">3</text>
<text x="124.4" y="113">18</text>
<text x="124.4" y="110.5">19</text>
<text x="39.9" y="115.5">4</text>
<text x="39.9" y="118.1">5</text>
<text x="59.6" y="118.1">15</text>
<text x="59.6" y="115.5">16</text>
<text x="104.7" y="115.5">4</text>
<text x="104.7" y="118.1">5</text>
<text x="124.4" y="118.1">16</text>
<text x="124.4" y="115.5">17</text>
<text x="162.5" y="114.3">1</text>
<text x="162.5" y="116.8">3</text>
<text x="162.5" y="119.4">5</text>
<text x="171.4" y="114.3">2</text>
<text x="171.4" y="116.8">4</text>
<text x="171.4" y="119.4">6</text>
<text x="212" y="116.8">1</text>
<text x="223.4" y="119.4">3</text>
<text x="234.9" y="116.8">4</text>
<text x="246.3" y="119.4">6</text>
<text x="39.9" y="120.6">6</text>
<text x="39.9" y="123.2">7</text>
<text x="39.9" y="125.7">8</text>
<text x="59.6" y="125.7">12</text>
<text x="59.6" y="123.2">13</text>
<text x="59.6" y="120.6">14</text>
<text x="104.7" y="120.6">6</text>
<text x="104.7" y="123.2">7</text>
<text x="104.7" y="125.7">8</text>
<text x="124.4" y="125.7">13</text>
<text x="124.4" y="123.2">14</text>
<text x="124.4" y="120.6">15</text>
<text x="162.5" y="121.9">7</text>
<text x="162.5" y="124.4">9</text>
<text x="170.8" y="124.4">10</text>
<text x="171.4" y="121.9">8</text>
<text x="212" y="121.9">2</text>
<text x="234.9" y="121.9">5</text>
<text x="39.9" y="128.2">9</text>
<text x="59.6" y="128.2">11</text>
<text x="104.7" y="128.2">9</text>
<text x="124.4" y="128.2">12</text>
<text x="39.3" y="135.9">19</text>
<text x="39.9" y="133.3">1</text>
<text x="104.1" y="133.3">11</text>
<text x="104.7" y="135.9">1</text>
<text x="50.8" y="142.3" transform="rotate(-90 50.8 142.3)">10</text>
<text x="115.5" y="142.3" transform="rotate(-90 115.5 142.3)">10</text>
<text x="198.1" y="141" transform="rotate(-90 198.1 141)">14</text>
<text x="222.8" y="147.3">12</text>
<text x="234.3" y="149.8">11</text>
<text x="222.8" y="152.4">13</text>
<text x="198.1" y="160.7" transform="rotate(-90 198.1 160.7)">7</text>
<text x="110.4" y="167.6">1</text>
<text x="119.3" y="167.6">2</text>
<text x="64.1" y="174">10</text>
<text x="64.7" y="168.9">9</text>
<text x="76.1" y="171.4">8</text>
<text x="110.4" y="170.2">3</text>
<text x="110.4" y="172.7">5</text>
<text x="119.3" y="170.2">4</text>
<text x="119.3" y="172.7">6</text>
<text x="110.4" y="175.2">7</text>
<text x="119.3" y="175.2">8</text>
</g>
</svg>
